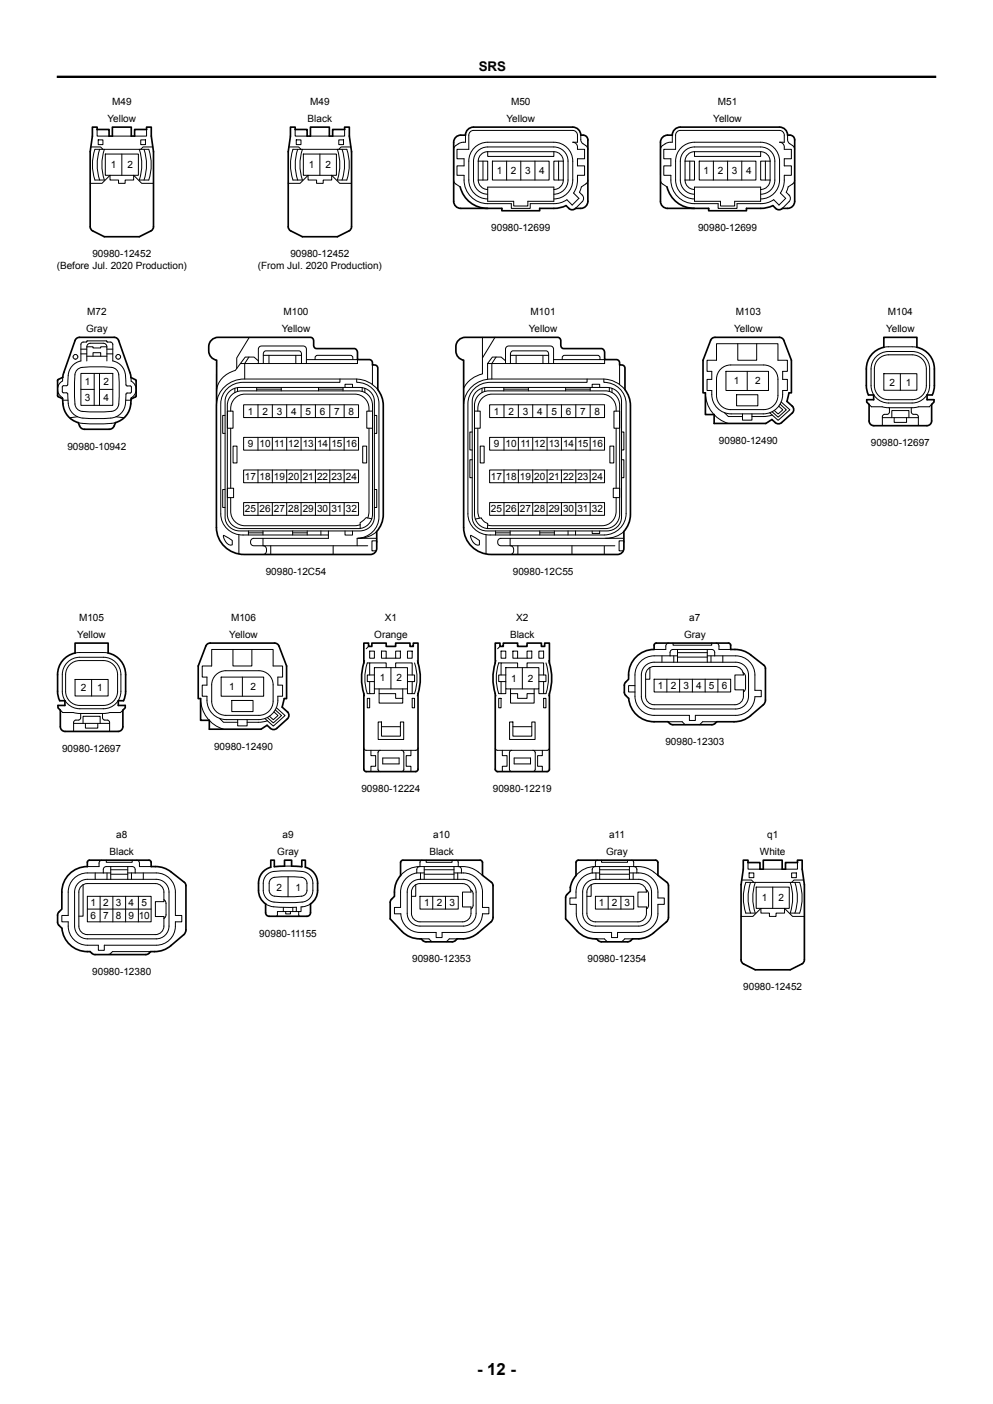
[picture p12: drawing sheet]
<svg xmlns="http://www.w3.org/2000/svg" width="210mm" height="297mm" viewBox="0 0 210 297" stroke-linecap="round" stroke-linejoin="round" font-family="sans-serif">
<g fill="none" stroke="#000" stroke-width=".21">
<path d="M19.1 38.8h2.5l1.7-1.7v1h1.8v.7h1.4v-.7h1.8v-1l1.7 1.7h2.5M19.2 31.1h2.1l.5 .5M20.5 27.4v1.4h2.6M20.8 29.6h1v1h-1zM21.1 31.6a10.3 10.3 0 0 0 0 6.5M22.1 31.6a10.3 10.3 0 0 0 0 6.5h-2a10.4 10.4 0 0 1 0-6.5h11.4a10.3 10.3 0 0 1 0 6.5h-2a10.3 10.3 0 0 0 0-6.5M22.3 32.6h7v4.5h-7zM23.8 28.8h4M25.8 32.6v4.5M29.8 29.6h1v1h-1zM30.5 31.6a10.3 10.3 0 0 1 0 6.5M31 27.4v1.4h-2.5"/>
<path d="M32.3 31.1h-2l-.5 .5M61 38.8h2.5l1.7-1.7v1h1.7v.7h1.4v-.7h1.8v-1l1.7 1.7h2.5M61.1 31.1h2.1l.5 .5M62.4 27.4v1.4h2.6M62.7 29.6h1v1h-1zM63 31.6a10.3 10.3 0 0 0 0 6.5M64 31.6a10.3 10.3 0 0 0 0 6.5h-2a10.4 10.4 0 0 1 0-6.5h11.3a10.3 10.3 0 0 1 0 6.5h-2a10.3 10.3 0 0 0 0-6.5M64.2 32.6h6.9v4.5h-6.9zM65.7 28.8h3.9M67.6 32.6v4.5M71.6 29.6h1v1h-1zM72.3 31.6a10.3 10.3 0 0 1 0 6.5"/>
<path d="M72.9 27.4v1.4h-2.6M74.2 31.1h-2.1l-.5 .5M95.9 38.1l.1 .2a1.99 1.99 0 0 0 1.3 1.2M95.9 31.6v5.5M98.4 28.6v1.5a2.53 2.53 0 0 0-2.4 1.3l-.1 .2M99.4 27.9l.7-.3h21a1 1 0 0 1 1 1v1.5h-1a1.12 1.12 0 0 1 1 1.5h1.5v2h-1.5v1.5h1.5v2h-1.5l-.1 2-.7 1.7 1.1 1.2-1.4 1.4-1.1-1.1-1.3 .6-1 .2h-5.5v1h-4v-1h-5a5.1 5.1 0 0 1-5-6h-1.5v-2h1.5v-1.5h-1.5v-2h2.5v-3zM101.1 38.1a2 2 0 0 0 2 2M101.1 34.1h2v4h-2M101.1 34.1v4M102.1 34.1v4M103.1 32.1a2 2 0 0 0-2 2M103.1 32.1v1h14v-1"/>
<path d="M103.1 39.6h14v3h-5.5v1h-3v-1h-5.5zM103.1 32.1h14M104.1 34.1h12v4h-12zM107.1 34.1v4M110.1 34.1v4M113.1 34.1v4M117.1 32.1a2 2 0 0 1 2 2M118.1 34.1v4M119.1 34.1h-2v4h2M119.1 34.1v4M119.1 38.1a2 2 0 0 1-2 2M122.8 28.6a1.85 1.85 0 0 0 1.3 2.4l.2 .6"/>
<path d="M124.3 38.1v.2a1.99 1.99 0 0 1-1.4 1.2l-.4 1.2 .6 .6a1 1 0 0 1 0 1.4l-1.4 1.4M139.7 38.1v.2a1.99 1.99 0 0 0 1.4 1.2M139.7 31.6v5.5M142.2 28.6v1.5a2.53 2.53 0 0 0-2.5 1.3v.2M143.2 27.9l.7-.3h21a1 1 0 0 1 1 1v1.5h-1a1.12 1.12 0 0 1 1 1.5h1.5v2h-1.5v1.5h1.5v2h-1.5l-.1 2-.8 1.7 1.2 1.2-1.5 1.4-1.1-1.1-1.3 .6-.9 .2h-5.5v1h-4v-1h-5a5.1 5.1 0 0 1-5-6h-1.5v-2h1.5v-1.5h-1.5v-2h2.5v-3zM144.9 38.1a2 2 0 0 0 2 2M144.9 34.1h2v4h-2M144.9 34.1v4M145.9 34.1v4M146.9 32.1a2 2 0 0 0-2 2M146.9 32.1v1h14v-1M146.9 39.6h14v3h-5.5v1h-3v-1h-5.5z"/>
<path d="M146.9 32.1h14M147.9 34.1h12v4h-12zM150.9 34.1v4M153.9 34.1v4M156.9 34.1v4M160.9 32.1a2 2 0 0 1 2 2M161.9 34.1v4M162.9 34.1h-2v4h2M162.9 34.1v4M162.9 38.1a2 2 0 0 1-2 2M166.6 28.6a1.85 1.85 0 0 0 1.2 2.4l.3 .6M168.1 38.1l-.1 .2a1.99 1.99 0 0 1-1.3 1.2l-.4 1.2 .6 .6a1 1 0 0 1 0 1.4l-1.4 1.4"/>
<path d="M103.1 42.1a4 4 0 0 1-4-4v-4a4 4 0 0 1 4-4h14a4 4 0 0 1 4 4v4a4 4 0 0 1-4 4M103.1 41.1a3 3 0 0 1-3-3v-4a3 3 0 0 1 3-3h14a3 3 0 0 1 3 3v4a3 3 0 0 1-3 3M146.9 42.1a4 4 0 0 1-4-4v-4a4 4 0 0 1 4-4h14a4 4 0 0 1 4 4v4a4 4 0 0 1-4 4M146.9 41.1a3 3 0 0 1-3-3v-4a3 3 0 0 1 3-3h14a3 3 0 0 1 3 3v4a3 3 0 0 1-3 3M13.3 79.8a1.04 1.04 0 0 1-.5 1.1 2.19 2.19 0 0 0 .4 3.3v.2M16.5 78.1a11.3 11.3 0 0 1 4.7-.5h.8a3.4 3.4 0 0 1 2.8 .8 12 12 0 0 1 .4 4.7v.8a3.4 3.4 0 0 1-.7 2.8 11.5 11.5 0 0 1-4.8 .5l-.7-.1a3.4 3.4 0 0 1-2.8-.7 11.9 11.9 0 0 1-.5-4.8l.1-.7a3.5 3.5 0 0 1 .7-2.8zM17.1 79h6.8v6.7h-6.8zM17.1 73.9h1.3M17.1 74.9h1.3M17.2 72.6l.4-.2h.7l.2-.3h4l.2 .3h.9l.3 .5v3.5a3.7 3.7 0 0 1 2.7 4.2l.1 1h.8l.3 .3-.1 1.2h-.8l-.3 .3a7.2 7.2 0 0 1-.8 3.8 4.4 4.4 0 0 1-3.9 1.3 17.5 17.5 0 0 1-5.7-.4 4 4 0 0 1-1.8-4l-.2-.9-.8-.1-.2-.3v-1.1l.9-.1 .2-.2a7.6 7.6 0 0 1 .8-3.7 3.3 3.3 0 0 1 2-1.3zM18.4 73.4a.75 .75 0 0 1 .7-.8h2.8a.75 .75 0 0 1 .7 .8M18.4 75.4h4.2"/>
<path d="M19.7 75.4v-.8h1.6v.8M19.9 79v6.7M21 79v6.7M22.6 73.9h1.3M22.6 74.9h1.3M22.6 76.4v-3h-1.3v.2h-1.6v-.2h-1.3v3M27.7 79.9v.2a.64 .64 0 0 0 .5 .9 2.13 2.13 0 0 1-.5 3.3v.1M52.6 75.5l-.9 1.4v3.3M52.7 71.4l-2.6 4.3v2.3M54.6 76.3l-.9-.8h-1.8l-2.1 2.9a5 5 0 0 0-4 4.4M54.6 76.9v-3a.67 .67 0 0 1 .7-.7h8.8a.67 .67 0 0 1 .7 .7v3M55.7 76.9v-2a.62 .62 0 0 1 .5-.7h7a.62 .62 0 0 1 .6 .7v2"/>
<path d="M55.7 75.2h8.1M56.9 75.2v1.7M62.6 75.2v1.7M64.8 76.1h10.8v.8h-24.8M66.6 76.1l.1-.7 .4-.2h7l.4 .2 .1 .7M78.8 77.2v4.1M102 71.4v4.3M103.1 76.9v3.3M104.7 71.4l-2.7 4.3v3.4a5.8 5.8 0 0 0-3.9 3.1M104.9 75.5l-.9 1.4v3.3M106.9 76.3l-.9-.8h-1.9l-1 1.4M106.9 76.9v-3a.67 .67 0 0 1 .7-.7h8.8a.67 .67 0 0 1 .7 .7v3"/>
<path d="M108 76.9v-2a.62 .62 0 0 1 .5-.7h7a.62 .62 0 0 1 .5 .7v2M108 75.2h8M109.2 75.2v1.7M114.8 75.2v1.7M117.1 76.1h10.8v.8h-24.8M118.9 76.1l.1-.7 .4-.2h7l.4 .2 .1 .7M131 77.2v4.1M151.5 72.7h13v3.5h2v2.4h-1v1.7h1v2.3h-1a4.2 4.2 0 0 1-4.1 4.9h-6.8a4.2 4.2 0 0 1-4.1-4.9h-1v-2.3h1v-1.7h-1v-2.4h2zM152.2 78.3a2.99 2.99 0 0 1 2.3-1.1h7a3 3 0 0 1 3 3v3.5a3 3 0 0 1-3 3h-7a3 3 0 0 1-3-3l.1-4.2zM153.5 78.6h9v4h-9zM156 72.7v3.5h4v-3.5M158 78.6v4"/>
<path d="M185.3 75.4a3.7 3.7 0 0 1 2.6-1h5a3.7 3.7 0 0 1 3.7 3.7v3.5a3.7 3.7 0 0 1-3.7 3.7h-5a3.7 3.7 0 0 1-3.7-3.7v-3.5a3.7 3.7 0 0 1 1.1-2.7zM186 75.7l1.2-.6h.7h5a3 3 0 0 1 3 3v3.5a3 3 0 0 1-3 3h-5a3 3 0 0 1-3-3v-3.5a2.99 2.99 0 0 1 1.1-2.4zM186.9 73.5l6-.1 1 .1M186.9 79.1h7v3.5h-7zM190.4 79.1v3.5M13.3 84.7h1.1M16.4 88.2l-1.7 .2M17.1 82.4h2.8M21 82.4h2.9M24.4 89.4l-3.9 .3-3.9-.3M24.5 88.2l1.7 .2M26.6 84.7h1.1"/>
<path d="M47.6 87.9h-.5v3.8h.5M48.1 87h1.2v3.6h-1.2zM48.3 83.1a3.2 3.2 0 0 1 2.4-1.1h25.4a3 3 0 0 1 3.1 2.9v24.5a3 3 0 0 1-3.1 2.9h-25.4a3 3 0 0 1-3.1-2.9v-24.5l.1-.7zM48.8 87a3.1 3.1 0 0 1 3-3.6h23.2a3.1 3.1 0 0 1 3 3.6M48.8 90.6v12.7M49.2 83.4l1.2-.6 .7-.1h24.7a3 3 0 0 1 3 3v23.1a3 3 0 0 1-3 3h-24.7a3 3 0 0 1-3-3v-23.1a3.1 3.1 0 0 1 1.1-2.3zM49.3 94.4h.8v3.5h-.8zM49.7 82.1v.9M50.2 82v.8M51.5 85.6h24.3v2.7h-24.3zM51.5 92.5h24.3v2.7h-24.3zM51.5 99.4h24.3v2.7h-24.3z"/>
<path d="M54.3 82.3h5.2M54.3 82v.7M54.6 85.6v2.7M54.6 92.5v2.7M54.6 99.4v2.7M57.6 85.6v2.7M57.6 92.5v2.7M57.6 99.4v2.7M59.5 82v.7M60.6 85.6v2.7M60.6 92.5v2.7M60.6 99.4v2.7"/>
<path d="M63.7 85.6v2.7M63.7 92.5v2.7M63.7 99.4v2.7M66.7 85.6v2.7M66.7 92.5v2.7M66.7 99.4v2.7M67.4 82v.7M67.4 82.3h5.1M69.7 85.6v2.7M69.7 92.5v2.7M69.7 99.4v2.7M71.9 80.2v.7h-20.5a4.6 4.6 0 0 0-4.7 4.5v23.3a4.5 4.5 0 0 0 4.7 4.5h18.1"/>
<path d="M72.5 82v.7M72.8 85.6v2.7M72.8 92.5v2.7M72.8 99.4v2.7M73 82v-.7h1.6v.7M75.4 80.2v.7a4.6 4.6 0 0 1 4.7 4.5v24a4.6 4.6 0 0 1-4.6 4.5v1.6M76.6 82v.8M76.7 94.4h.8v3.5h-.8zM77.2 82.1v.9M77.6 87h1.2v3.6h-1.2zM78 90.6v17.6l-.2 1.4M79.2 87.9h.5v3.8h-.5"/>
<path d="M79.9 82.4a6 6 0 0 0-4.7-2.2h-23.6a5.8 5.8 0 0 0-5.8 5.3M99.9 91.4h-.5v3.8h.5M99.9 97.3h-.5v3.8h.5M100.3 87h1.3v3.6h-1.3zM100.6 83.1a3.2 3.2 0 0 1 2.4-1.1h25.3a3 3 0 0 1 3.1 2.9v24.5a3 3 0 0 1-3.1 2.9h-25.3a3 3 0 0 1-3.1-2.9v-24.5v-.7zM101.1 87a3.1 3.1 0 0 1 3-3.6h23.2a3.1 3.1 0 0 1 3 3.6M101.1 90.6v17.6l.3 1.4M101.5 83.4l1.2-.6 .6-.1h24.7a3 3 0 0 1 3 3v23.1a3 3 0 0 1-3 3h-24.7a3 3 0 0 1-3-3v-23.1a3.1 3.1 0 0 1 1.2-2.3zM101.6 94.4h.8v3.5h-.8zM101.9 82.1v.9M102.5 82v.8M103.5 85.6h24.3v2.7h-24.3z"/>
<path d="M103.5 92.5h24.3v2.7h-24.3zM103.5 99.4h24.3v2.7h-24.3zM106.6 82.3h5.1M106.6 82v.7M106.6 85.6v2.7M106.6 92.5v2.7M106.6 99.4v2.7M109.6 85.6v2.7M109.6 92.5v2.7M109.6 99.4v2.7M111.7 82v.7M112.7 85.6v2.7"/>
<path d="M112.7 92.5v2.7M112.7 99.4v2.7M115.7 85.6v2.7M115.7 92.5v2.7M115.7 99.4v2.7M118.7 85.6v2.7M118.7 92.5v2.7M118.7 99.4v2.7M119.6 82.3h5.2M119.6 82v.7M121.8 85.6v2.7M121.8 92.5v2.7"/>
<path d="M121.8 99.4v2.7M124.2 80.2v.7h-20.5a4.6 4.6 0 0 0-4.7 4.5v23.3a4.5 4.5 0 0 0 4.7 4.5h24.1a4.6 4.6 0 0 0 4.6-4.6v-23.2a4.6 4.6 0 0 0-4.7-4.5v-.7M124.8 85.6v2.7M124.8 92.5v2.7M124.8 99.4v2.7M124.8 82v.7M125.2 82v-.7h1.6v.7M128.9 82v.8M129 94.4h.8v3.5h-.8zM129.4 82.1v.9M129.8 87h1.2v3.6h-1.2zM130.3 90.6v12.7"/>
<path d="M131.4 91.4h.5v3.8h-.5M131.4 97.3h.5v3.8h-.5M132.2 82.4a6 6 0 0 0-4.7-2.2h-23.6a5.8 5.8 0 0 0-5.8 5.3M149.2 83.1a6.8 6.8 0 0 0 4.8 6.5M153.2 87.3l.8 .8h3M155.8 83.5h4.5v2.4h-4.5zM157 87.5v1.4h2v-1.4M163.3 87.8l-1.5 .3h-2.8M164.7 85.9l.8 .8-.9 .9-.9-.8M165 85.5l1.3 1.2-1.7 1.5-1.3-1.1M165.2 85l1.8 1.7-2.4 2.2-1.8-1.6M183.8 85.6l.5 .5h2.3l1.3 .2h5l1.4-.2h2.2l.5-.5"/>
<path d="M186.6 88.3h7.6M188.1 86.3l-.1 1.1-.4 .2-.8 .1-.1 .2-.1 2.1M188.6 88.3v-1.4h3.6v1.4M189.1 88.3v1h2.6v-1M192.7 86.3l.1 1.1 .4 .2 .8 .1 .1 .2 .1 2.1M47.3 113.2l1.8 1.1v.9a1.61 1.61 0 0 1-1.8-1.5zM47.6 103.6h-.5v3.8h.5M48.1 103.3h1.3v2h-1.3zM48.8 105.3v2.9a3 3 0 0 0 3 3h23.2l1.2-.2M50.5 113.1v4.1M51.5 106.3h24.3v2.7h-24.3zM52.5 112.7h3.1"/>
<path d="M52.5 112.3v.9M54.6 106.3v2.7M55.6 112.3v.9M55.6 113.9v1.6M55.7 115.5h22.1M57.3 115.4v1.9M57.6 106.3v2.7M60.6 106.3v2.7M61.9 112.3v.9M61.9 112.7h3.1M63.7 106.3v2.7M65 112.3v.9"/>
<path d="M66.7 106.3v2.7M67.9 112.3v.9M69.5 112.3v1.6h-15.8a.79 .79 0 0 0-.7 .8 .79 .79 0 0 0 .7 .8h2a.96 .96 0 0 1 .7 .9 .96 .96 0 0 1-.7 .9M69.7 106.3v2.7M70.5 115.4v1.9M72.8 106.3v2.7M73 112.3v.9h1.6v-.9M75.7 113.9h4M78.6 109.7l-1.2-.2-1.2 1.1v1.2M79.2 103.6h.5v3.8h-.5M79.6 112.5l-.8 .6-1.1 .5-1.9 .3M79.7 114.4h-1v2.1h.8"/>
<path d="M99.6 113.2l1.8 1.1v.9a1.61 1.61 0 0 1-1.8-1.5zM100.5 109.8l1.3-.3 .5 .7 .8 .5v1.1M102.8 113.1v4.1M103.5 106.3h24.3v2.7h-24.3zM104.8 112.7h3.1M104.8 112.3v.9M106.6 106.3v2.7M107.9 112.3v.9M107.9 113.9v1.6M108 115.5h22M109.5 115.4v1.9M109.6 106.3v2.7"/>
<path d="M112.7 106.3v2.7M114.2 112.7h3M114.2 112.3v.9M115.7 106.3v2.7M117.2 112.3v.9M118.7 106.3v2.7M120.1 112.3v.9M121 115.4v1.9M121.7 112.3v.9M121.8 106.3v2.7M124.8 106.3v2.7M125.2 112.3v.5h1.6v-.5"/>
<path d="M127.8 115.5v1.8M129.7 103.3h1.3v2h-1.3zM130.3 105.3v2.9a3 3 0 0 1-3 3h-23.2l-1-.1M131.9 112.5l-.9 .6-1 .5-1.9 .3M131.9 114.4h-1v2.1h.9M131.9 113.9h-26a.79 .79 0 0 0-.6 .8 .79 .79 0 0 0 .6 .8h2.1a.96 .96 0 0 1 .6 .9 .96 .96 0 0 1-.6 .9M15.9 138.1l6-.1 1 .1M44.8 137.4h13v3.5h2v2.3h-1v1.7h1v2.4h-1a4.2 4.2 0 0 1-4.1 4.9h-6.8a4.2 4.2 0 0 1-4.1-4.9h-1v-2.4h1v-1.7h-1v-2.3h2zM49.3 137.4v3.5h4v-3.5M77.1 139.7l-.2 .5M77.9 136.7l-.5 .5M78.2 137.7h1v1.5h-1z"/>
<path d="M80.7 137.7h1v1.5h-1zM81.7 139.2h2M83.7 137.7h1v1.5h-1zM86.2 137.7h1v1.5h-1zM88.2 139.7l.2 .5M104.9 139.7l-.2 .5M105.7 136.7l-.5 .5M106 137.7h1v1.5h-1zM108.5 137.7h1v1.5h-1zM109.5 139.2h2M111.5 137.7h1v1.5h-1zM114 137.7h1v1.5h-1z"/>
<path d="M116 139.7l.2 .5M140 138.7v1.4M141.4 136a.63 .63 0 0 0-.6 .7v.7h-2.5M141.7 138.7v-.7a.63 .63 0 0 1 .6-.6h8.2a.63 .63 0 0 1 .6 .6v.7M142.3 136v.5h8.2v-.5M142.5 138.7v1.4M143.3 138.7h-5a4 4 0 0 0-4 4.1v4.5a4 4 0 0 0 4 4h7.5v1.1h1.3v-1.1h8.5a4 4 0 0 0 4-3.9h1.4v-1.4h-1.4v-3.2a4 4 0 0 0-4-4.1h-6M143.3 138.1h6.3M143.3 139h6.3M143.3 137.4v2.7M149.6 137.4v2.7M150.4 138.7v1.4"/>
<path d="M151.4 136a.63 .63 0 0 1 .6 .7v.7h2.5M152.9 138.7v1.4M12.8 150.2l.5 .5h2.2l1.4 .2h5l1.3-.2h2.3l.5-.5M14.3 140.1a3.7 3.7 0 0 1 2.6-1.1h5a3.7 3.7 0 0 1 3.7 3.7v3.5a3.7 3.7 0 0 1-3.7 3.7h-5a3.7 3.7 0 0 1-3.7-3.7v-3.5a3.7 3.7 0 0 1 1.1-2.6zM15 140.4l1.2-.6 .7-.1h5a3 3 0 0 1 3 3v3.5a3 3 0 0 1-3 3h-5a3 3 0 0 1-3-3v-3.5a2.99 2.99 0 0 1 1.1-2.3zM15.6 153h7.6M15.9 143.7h7v3.5h-7zM17.1 150.9l-.1 1.2-.4 .2-.8 .1-.2 .2v2.1M17.6 153v-1.5h3.6v1.5M18.1 153v1h2.6v-1M19.4 143.7v3.5M21.7 150.9v1.2l.5 .2 .7 .1 .2 .2 .1 2.1"/>
<path d="M42.4 147.8a6.8 6.8 0 0 0 4.9 6.5M45.4 143a2.99 2.99 0 0 1 2.4-1.1h7a3 3 0 0 1 3 3v3.4a3 3 0 0 1-3 3h-7a3 3 0 0 1-3-3v-4.1zM46.4 152l.9 .8h3M46.8 143.2h9v4.1h-9zM49 148.2h4.5v2.3h-4.5zM50.3 152.2v1.4h2v-1.4M51.3 143.2v4.1M56.5 152.5l-1.4 .3h-2.8M57.9 150.6l.9 .8-1 .9-.8-.8M58.2 150.2l1.3 1.2-1.7 1.5-1.3-1.1M58.4 149.7l1.9 1.7-2.5 2.2-1.8-1.6M76.9 146.7l.2 .5"/>
<path d="M77.7 147.7h.5v2h-.5zM78.2 140.2h-.5a10.3 10.3 0 0 0 0 6.5h.5M78.2 144.2v2.5h1v-1M78.4 158.7v1.1h1v2.3h-1v1.1M79.2 141.2h7v4.5h-7zM79.2 142.8h-1.5v1.4h1.5M80 152.7h.7v3h4v-3h.7v3.7h-5.4zM80.2 146.7h3.5v1h1.5M80.2 145.7v3h5v-3M80.4 158.7l-.4 .3-.1 .2v3.5l.3 .5h.2M80.7 153.7h4M81.7 141.2v-1h-3.5v2.6"/>
<path d="M82.7 141.2v4.5M83.7 141.2v-1h3.5v2.6M84.9 158.7l.3 .1 .2 .4v3.5l-.1 .3-.4 .2M86.2 142.8h1.5v1.4h-1.5M86.9 158.7v1.1h-1v2.3h1v1.1M87.2 144.2v2.5h-1v-1M87.2 147.7h.5v2h-.5zM87.7 140.2a10.3 10.3 0 0 1 0 6.5h-.5M88.4 146.7l-.2 .5M88.4 158.2l-.1 .3-.4 .2h-10.5h-.2l-.3-.5M104.7 146.7l.2 .5M105.5 147.7h.5v2h-.5z"/>
<path d="M106 140.2h-.5a10.3 10.3 0 0 0 0 6.5h.5M106 144.2v2.5h1v-1M106.2 158.7v1.1h1v2.3h-1v1.1M107 141.2h7v4.5h-7zM107 142.8h-1.5v1.4h1.5M107.8 152.7h.7v3h4v-3h.7v3.7h-5.4zM108 145.7v3h5v-3M108 146.7h1.5v1h2v-1h1.5M108.2 158.7l-.4 .3-.1 .2v3.5l.3 .5h.2M108.5 153.7h4M109.5 141.2v-1h-3.5v2.6M110.5 141.2v4.5"/>
<path d="M111.5 141.2v-1h3.5v2.6M112.7 158.7l.2 .1 .3 .4v3.5l-.1 .3-.4 .2M114 142.8h1.5v1.4h-1.5M114.7 158.7v1.1h-1v2.3h1v1.1M115 144.2v2.5h-1v-1M115 147.7h.5v2h-.5zM115.5 140.2a10.3 10.3 0 0 1 0 6.5h-.5M116.2 146.7l-.2 .5M116.2 158.2l-.1 .3-.4 .2h-10.5h-.2l-.3-.5M134.3 145h-1.4v1.4h1.4M136.2 141.1a2.69 2.69 0 0 1 2.1-1h17.3a2.7 2.7 0 0 1 2.7 2.7v4.5a2.7 2.7 0 0 1-2.7 2.7h-17.3a2.7 2.7 0 0 1-2.7-2.7v-4.5l.1-.6zM137.1 141.5l.8-.5h.4h17.1a1.8 1.8 0 0 1 1.8 1.8h-1.8v3.1h1.8a2.61 2.61 0 0 1-.9 2.9l-.9 .3h-17.1a1.8 1.8 0 0 1-1.8-1.8v-4.5l.1-.5z"/>
<path d="M137.4 141.2v2.5h-.9M138.3 143.7h16.2v2.7h-16.2zM141 143.7v2.7M141.3 152.7h3l.6 .6M143.7 143.7v2.7M146.4 143.7v2.7M149.1 143.7v2.7M151.6 152.7h-3l-.6 .6M151.8 143.7v2.7M157.1 142.3l.5 .4 .1 .5-.1 2.6-.4 .6M80.9 160.3h3.5v1.3h-3.5zM108.7 160.3h3.5v1.3h-3.5z"/>
<path d="M16.4 187a2.69 2.69 0 0 1 2.1-1h14.5a2.7 2.7 0 0 1 2.7 2.7v7.2a2.7 2.7 0 0 1-2.7 2.7h-14.5a2.7 2.7 0 0 1-2.7-2.7v-7.2v-.6zM17.2 187.4l.8-.4 .5-.1h14.4a1.8 1.8 0 0 1 1.8 1.8v2h-1.8v3.2h1.8a3.5 3.5 0 0 1-.6 3.3l-.8 .4-.4 .1h-14.4a1.8 1.8 0 0 1-1.8-1.8v-7.2v-.5zM17.6 187.2v6.6h-.9M18.5 189.6h13.5v5.4h-13.5zM18.5 192.3h13.5M20.1 184.7v1.3M21.2 189.6v5.4M21.6 182a.63 .63 0 0 0-.7 .6v.7h-2.4M21.8 184.7v-.8a.63 .63 0 0 1 .7-.6h5.5a.63 .63 0 0 1 .6 .6v.8M22.5 182v.4h5.5v-.4M22.6 184.7v1.3M23.4 184.7h-4.9a4 4 0 0 0-4.1 4v5h-1.3v1.3h1.3a4.2 4.2 0 0 0 4.1 5h2.3v1h1.3v-1h10.9a4.2 4.2 0 0 0 4.1-5h1.3v-1.3h-1.3v-5a4 4 0 0 0-4.1-4h-6"/>
<path d="M23.4 184.9h3.6M23.4 183.3v2.7M23.4 184h3.6M23.9 189.6v5.4M26.6 189.6v5.4M27 183.3v2.7M27.8 184.7v1.3M28.9 182a.63 .63 0 0 1 .6 .6v.7h2.5M29.3 189.6v5.4M30.3 184.7v1.3M34.7 190.3l.4 .6v2.6l-.1 .5-.3 .3M56.2 191.2a5.9 5.9 0 0 0 3.7 .7h2.8v.9"/>
<path d="M56.5 185a5.5 5.5 0 0 1 3.7-.8l2.9 .1a2.64 2.64 0 0 1 3.1 2.5 3.6 3.6 0 0 1-.9 3.4 5.5 5.5 0 0 1-3.7 .8l-2.9-.1a2.64 2.64 0 0 1-3-2.6 3.6 3.6 0 0 1 .8-3.3zM57.4 185.9a10.3 10.3 0 0 1 4.2-.4h.7a2.77 2.77 0 0 1 2.4 .6 4 4 0 0 1 .2 2.6 1.51 1.51 0 0 1-1.9 .9l-3.5 .1a2.77 2.77 0 0 1-2.4-.7 4 4 0 0 1-.1-2.5zM59.9 191.9v.9M60.2 183.2h1.5M60.4 192.8v.5h1v-.5M60.9 185.5v4.2M61.9 191.9v.9M63.2 192.8v.9l.3 .1M65.7 191.2l-1 .5-1 .1v1h-5l-.1 .9-.2 .1M86.7 187a2.69 2.69 0 0 1 2.1-1h9.2a2.7 2.7 0 0 1 2.7 2.7v4.5a2.7 2.7 0 0 1-2.7 2.7h-9.2a2.7 2.7 0 0 1-2.7-2.7v-4.5l.1-.6zM87.5 187.4l.8-.4 .5-.1h9a1.8 1.8 0 0 1 1.8 1.8h-1.8v3.2h1.8a2.61 2.61 0 0 1-.9 2.9l-.9 .2h-9a1.8 1.8 0 0 1-1.8-1.8v-4.5l.1-.5zM87.9 187.2v2.4h-.9"/>
<path d="M88.1 184.7v-.8a.63 .63 0 0 1 .7-.6h9.6l1.7 .5 1.9 1.4M88.1 184.7a4.1 4.1 0 0 0-3.4 4v3.3h-1.3v1.3h1.4a4 4 0 0 0 4 4h3.4v1h1.3v-1h4.5a4 4 0 0 0 4-4h1.4v-1.3h-1.4v-3.3a4 4 0 0 0-4-4h-2M88.1 184.7h1.6M88.8 189.6h8.1v2.7h-8.1zM88.9 184.7v1.3M89.1 198.6h1.6l.6 .6M89.3 182l-.4 .2-.1 1.1a5.2 5.2 0 0 0-4.1 1.9M89.7 184.9h6.3M89.7 184h6.3M89.7 183.3v2.7M90.1 182v.4h5.5v-.4M91.5 189.6v2.7"/>
<path d="M94.2 189.6v2.7M96 183.3v2.7M96.5 182l.3 .2 .1 1.1M96.7 198.6h-1.7l-.6 .6M96.8 184.7v1.3M97 183.3a.63 .63 0 0 1 .6 .6v.8M99.5 188.2l.4 .4 .2 .5-.1 2.6-.4 .6M123.8 187a2.69 2.69 0 0 1 2.1-1h9.2a2.7 2.7 0 0 1 2.7 2.7v4.5a2.7 2.7 0 0 1-2.7 2.7h-9.2a2.7 2.7 0 0 1-2.7-2.7v-4.5l.1-.6zM124.6 187.4l.8-.4 .5-.1h9a1.8 1.8 0 0 1 1.8 1.8h-1.8v3.2h1.8a2.61 2.61 0 0 1-.9 2.9l-.9 .2h-9a1.8 1.8 0 0 1-1.8-1.8v-4.5l.1-.5zM125 187.2v2.4h-.9M125.2 184.7v-.8a.63 .63 0 0 1 .7-.6h9.6l1.7 .5 1.9 1.4M125.2 184.7a4.1 4.1 0 0 0-3.4 4v1.3h-1.3v1.3h1.4a5.4 5.4 0 0 0 1.2 4.8 4 4 0 0 0 2.8 1.2h3.4v1h1.3v-1h4.5a4 4 0 0 0 4-4v-2h1.4v-1.3h-1.4a4.5 4.5 0 0 0-2.4-5l-1.6-.3h-2"/>
<path d="M125.2 184.7h1.6M125.9 189.6h8.1v2.7h-8.1zM126 184.7v1.3M126.2 198.6h1.6l.6 .6M126.4 182l-.4 .2-.1 1.1a5.2 5.2 0 0 0-4.1 1.9M126.8 184.9h6.3M126.8 184h6.3M126.8 183.3v2.7M127.2 182v.4h5.5v-.4M128.6 189.6v2.7M131.3 189.6v2.7M133.1 183.3v2.7"/>
<path d="M133.6 182l.3 .2 .1 1.1M133.8 198.6h-1.7l-.6 .6M133.9 184.7v1.3M134.1 183.3a.63 .63 0 0 1 .6 .6v.8M136.6 188.2l.4 .4 .2 .5-.1 2.6-.4 .6M156.9 186.2h2l.5 .5M158.2 182.5v1.4h2.5M158.4 184.7h1v1h-1zM158.7 186.7a10.3 10.3 0 0 0 0 6.5M159.7 186.7a10.3 10.3 0 0 0 0 6.5h-2a10.4 10.4 0 0 1 0-6.5h11.4a10.3 10.3 0 0 1 0 6.5h-2a10.3 10.3 0 0 0 0-6.5M159.9 187.7h7v4.5h-7zM160.9 192.2v1h1.8v.7h1.4v-.7h1.8v-1"/>
<path d="M160.9 192.2l-1.7 1.7h-2.5M161.4 183.9h4M163.4 187.7v4.5M165.9 192.2l1.7 1.7h2.5M167.4 184.7h1v1h-1zM168.1 186.7a10.3 10.3 0 0 1 0 6.5M168.6 182.5v1.4h-2.5M170 186.2h-2.1l-.5 .5M31.9 201.3h-8.1l-.6 .5-.5 .1"/>
<circle cx="16" cy="75.5" r=".5"/>
<circle cx="25" cy="75.5" r=".5"/>
</g>
<g fill="none" stroke="#000" stroke-width=".35">
<path d="M19.5 26.9h1v.5h2.6v1.4h.7v-1.9h4v1.9h.7v-1.4h2.5v-.5h1v1.9l.5 3.3v15.9l-.4 .7-2.6 1.4h-7.4l-2.5-1.2-.5-.7v-16.1l.4-3.3zM61.4 26.9h1v.5h2.6v1.4h.7v-1.9h3.9v1.9h.7v-1.4h2.6v-.5h1v1.9l.4 3.3v15.9l-.3 .7-2.7 1.4h-7.3l-2.5-1.2-.5-.7v-16.1l.4-3.3zM96.6 28.9l.8-.3h1a1.7 1.7 0 0 1 1.7-1.7h21a1.7 1.7 0 0 1 1.7 1.7 1.15 1.15 0 0 1 1.5 1v13a1.5 1.5 0 0 1-1.5 1.5h-1.1a1 1 0 0 1-1.4 0l-.6-.6-2 .6h-3.6v.5h-8v-.5h-8.7a1.5 1.5 0 0 1-1.5-1.5v-12.5l.1-.5zM97.3 39.5a5.9 5.9 0 0 0 5.8 4.6M140.3 28.9l.9-.3h1a1.7 1.7 0 0 1 1.7-1.7h21a1.7 1.7 0 0 1 1.7 1.7 1.15 1.15 0 0 1 1.5 1v13a1.5 1.5 0 0 1-1.5 1.5h-1.1a1 1 0 0 1-1.5 0l-.6-.6-2 .6h-3.5v.5h-8v-.5h-8.7a1.5 1.5 0 0 1-1.5-1.5v-12.5l.1-.5zM141.1 39.5a5.9 5.9 0 0 0 5.8 4.6M16 71.8l.8-.4h7.3a.98 .98 0 0 1 1 .6l2.4 6.8 .2 1.1 1 .4 .1 .3v3.1l-.1 .3-1 .4a4.7 4.7 0 0 1-3.3 5 1.49 1.49 0 0 1-1.3 1.4h-5.2a1.39 1.39 0 0 1-1.3-1.4 4.8 4.8 0 0 1-3.4-5l-.9-.5-.1-.2v-3.2l.1-.2 1-.5 .2-1zM44.7 71.9l.9-.5h.5h19.6a.71 .71 0 0 1 .6 .7v.9a.66 .66 0 0 0 .6 .7h8a.8 .8 0 0 1 .7 .9v1.5h2.5a.67 .67 0 0 1 .7 .6v.5a.84 .84 0 0 1 1.1 .7v4.5l.9 1.6 .3 1.8v23l-.3 1.7-.5 1-.7 1 .1 3.5a1.32 1.32 0 0 1-1.4 1.3h-26.7a5.8 5.8 0 0 1-5.8-5.7v-35.4a2.21 2.21 0 0 1-1.7-2.9l.1-.5zM97 71.9l.9-.5h.5h19.5a.71 .71 0 0 1 .7 .7v.9a.66 .66 0 0 0 .6 .7h8a.8 .8 0 0 1 .7 .9v1.5h2.5a.67 .67 0 0 1 .6 .6v.5a.84 .84 0 0 1 1.2 .7v4.5l.8 1.6 .3 1.8v23l-.3 1.7-.4 1-.7 1v3.5a1.32 1.32 0 0 1-1.3 1.3h-26.7a5.8 5.8 0 0 1-5.8-5.7v-35.4a2.19 2.19 0 0 1-1.7-2.9l.1-.5zM150.4 71.7l.8-.3h13.6a.98 .98 0 0 1 1 .6l1.6 4.2v6.9h-.5l-.5 1.8 1.2 1a1 1 0 0 1-.1 1.5l-2.2 2a.99 .99 0 0 1-1.3 0l-.8-.7-1.2 .9h-11v-1.9h-1.8v-4.6h-.5v-6.9zM184.7 83.6h-1l-.3-.8-.2-1.2v-3.5a4.6 4.6 0 0 1 3.7-4.6v-2.1h7v2.1a4.6 4.6 0 0 1 3.7 4.6v3.5l-.2 1.2-.2 .8h-1.1M184.8 83.6v1h-1.5v.5l.5 .5v3.4a1 1 0 0 0 1 1h11.2a1 1 0 0 0 1-1v-3.4l.5-.5v-.5h-1.4v-1"/>
<path d="M43.7 136.4l.8-.4h13.6a.98 .98 0 0 1 .9 .7l1.6 4.2v6.9h-.5l-.4 1.8 1.1 1a1 1 0 0 1 0 1.5l-2.3 2a.99 .99 0 0 1-1.3 0l-.7-.7-1.3 .9h-10.9v-1.9h-1.9v-4.6h-.5v-6.9zM76.9 136h1v.7h.7v-.7h3.1v.7h2v-.7h3v.7h.7v-.7h1v4.2a11 11 0 0 1 0 6.5l-.1 16.3-.4 .2h-10.5h-.2l-.3-.5v-16a11 11 0 0 1 0-6.5zM104.7 136h1v.7h.7v-.7h3.1v.7h2v-.7h3v.7h.7v-.7h1v4.2a11 11 0 0 1 0 6.5l-.1 16.3-.4 .2h-10.5h-.2l-.3-.5v-16a11 11 0 0 1 0-6.5zM13.7 148.2h-1.1l-.3-.7-.1-1.3v-3.5a4.6 4.6 0 0 1 3.7-4.6v-2.1h7v2.1a4.6 4.6 0 0 1 3.7 4.6v3.5l-.2 1.3-.3 .7h-1.1M13.7 148.2v1h-1.4v.5l.5 .5v3.5a1 1 0 0 0 1 1h11.2a1 1 0 0 0 1-1v-3.5M25 148.2v1h1.5v.5l-.5 .5M133 147.7a5.4 5.4 0 0 0 5.3 5h3l.5 .5 .5 .1h8.2l.5-.1 .6-.5 4.9-.2 1.2-.4 1-.7 2.9-2.5 .3-.8v-6.7l-.2-.5-4-3-1.7-.5h-1.5v-.9l-.2-.4-15.5-.1-.4 .3-.1 1.1a5.5 5.5 0 0 0-5.4 6.3 1.61 1.61 0 0 0-.9 1.3v1.5a1.61 1.61 0 0 0 .9 1.2M13.1 196.4a5.4 5.4 0 0 0 6 4.9l.5 .5 .5 .1h10.7l.5-.1 .6-.5 2.1-.1 1.7-.8 3.1-2.7 .5-.7v-9.7l-.3-.7-3.8-2.8-1.7-.5h-1.5l-.1-1.1-.4-.2h-12.6l-.4 .2v1.1a5.4 5.4 0 0 0-5.4 5.4v3.6a1.61 1.61 0 0 0-.9 1.3v1.5a1.61 1.61 0 0 0 .9 1.3M57.3 182h.7v1.3l2.2-.1v-1.2h1.5v1.2l2.1 .1v-1.3h.8v1.5a3.5 3.5 0 0 1 2.6 3.3 4.3 4.3 0 0 1-1.1 4l-.4 .4v1.9a.75 .75 0 0 1-.8 .7h-8a.75 .75 0 0 1-.7-.7v-1.9a3.4 3.4 0 0 1-1.5-2.9 4.7 4.7 0 0 1 .9-3.8l1-.8 .7-.2zM96.7 198.6l-.6 .5-.5 .1h-5.5l-.5-.1a1.16 1.16 0 0 0-1.4-.5l-1.7-.5-1-.7-3-3v-3.5a1.61 1.61 0 0 1 .9-1.3l.2-2.2 .4-1.1 .7-1.1v-2.7l.3-.5h16.8l.2 .5v2.7l1.9 1.4 .3 .5v7.2l-.4 .8-3.1 2.6-1 .5a6.3 6.3 0 0 1-3 .4M120.6 187.7v.8l-1 1.1v4.8l2.5 2.6a5.3 5.3 0 0 0 4.1 1.6l.5 .5 .5 .1h5.5l.5-.1 .6-.5a5.6 5.6 0 0 0 4.4-1.3l2.9-2.5 .3-.8-.1-6.9-.3-.5-1.9-1.4v-2.7l-.2-.5h-16.8l-.3 .5v2.7l-.8 1.2-.4 1.3M157.2 182h1v.5h2.5v1.4h.7v-1.9h4v1.9h.7v-1.4h2.5v-.5h1v1.9l.5 3.3v15.8l-.3 .8-2.7 1.3h-7.4l-2.4-1.2-.5-.6-.1-16.1 .5-3.3z"/>
</g>
<path d="M12 16.3h186" fill="none" stroke="#000" stroke-width=".5"/>
<text font-size="3.5" x="100.9" y="290.9">- 12 -</text>
<text font-size="2.8" x="101.2" y="15.1">SRS</text>
<g font-size="2.1">
<text x="23.7" y="22.2">M49</text>
<text x="65.6" y="22.2">M49</text>
<text x="108.1" y="22.2">M50</text>
<text x="151.8" y="22.2">M51</text>
<text x="22.7" y="25.7">Yellow</text>
<text x="65.1" y="25.7">Black</text>
<text x="107.1" y="25.7">Yellow</text>
<text x="150.8" y="25.7">Yellow</text>
<text x="23.5" y="35.6">1</text>
<text x="27" y="35.6">2</text>
<text x="65.3" y="35.6">1</text>
<text x="68.8" y="35.6">2</text>
<text x="105.1" y="36.9">1</text>
<text x="108.1" y="36.9">2</text>
<text x="111.1" y="36.9">3</text>
<text x="114.1" y="36.9">4</text>
<text x="148.8" y="36.9">1</text>
<text x="151.8" y="36.9">2</text>
<text x="154.8" y="36.9">3</text>
<text x="157.8" y="36.9">4</text>
<text x="103.9" y="49">90980-12699</text>
<text x="147.6" y="49">90980-12699</text>
<text x="12" y="57">(Before Jul. 2020 Production)</text>
<text x="19.5" y="54.5">90980-12452</text>
<text x="54.5" y="57">(From Jul. 2020 Production)</text>
<text x="61.4" y="54.5">90980-12452</text>
<text x="18.2" y="70.2">Gray</text>
<text x="18.4" y="66.7">M72</text>
<text x="59.6" y="70.2">Yellow</text>
<text x="60" y="66.7">M100</text>
<text x="111.8" y="70.2">Yellow</text>
<text x="112.2" y="66.7">M101</text>
<text x="155.3" y="70.2">Yellow</text>
<text x="155.6" y="66.7">M103</text>
<text x="187.4" y="70.2">Yellow</text>
<text x="187.8" y="66.7">M104</text>
<text x="17.9" y="81.5">1</text>
<text x="21.9" y="81.5">2</text>
<text x="155.2" y="81.3">1</text>
<text x="159.7" y="81.3">2</text>
<text x="188.1" y="81.6">2</text>
<text x="191.6" y="81.6">1</text>
<text x="17.9" y="84.8">3</text>
<text x="21.9" y="84.8">4</text>
<text x="52.4" y="87.7">1</text>
<text x="55.5" y="87.7">2</text>
<text x="58.5" y="87.7">3</text>
<text x="61.6" y="87.7">4</text>
<text x="64.6" y="87.7">5</text>
<text x="67.6" y="87.7">6</text>
<text x="70.7" y="87.7">7</text>
<text x="73.7" y="87.7">8</text>
<text x="104.4" y="87.7">1</text>
<text x="107.5" y="87.7">2</text>
<text x="110.6" y="87.7">3</text>
<text x="113.6" y="87.7">4</text>
<text x="116.6" y="87.7">5</text>
<text x="119.7" y="87.7">6</text>
<text x="122.7" y="87.7">7</text>
<text x="125.7" y="87.7">8</text>
<text x="14.2" y="95.2">90980-10942</text>
<text x="52.4" y="94.6">9</text>
<text x="54.9" y="94.6">10</text>
<text x="58" y="94.6">11</text>
<text x="61" y="94.6">12</text>
<text x="64" y="94.6">13</text>
<text x="67" y="94.6">14</text>
<text x="70.1" y="94.6">15</text>
<text x="73.1" y="94.6">16</text>
<text x="104.4" y="94.6">9</text>
<text x="106.9" y="94.6">10</text>
<text x="110" y="94.6">11</text>
<text x="113" y="94.6">12</text>
<text x="116" y="94.6">13</text>
<text x="119.1" y="94.6">14</text>
<text x="122.1" y="94.6">15</text>
<text x="125.2" y="94.6">16</text>
<text x="152" y="94">90980-12490</text>
<text x="184.2" y="94.4">90980-12697</text>
<text x="51.8" y="101.5">17</text>
<text x="54.9" y="101.5">18</text>
<text x="57.9" y="101.5">19</text>
<text x="61" y="101.5">20</text>
<text x="64" y="101.5">21</text>
<text x="67" y="101.5">22</text>
<text x="70.1" y="101.5">23</text>
<text x="73.1" y="101.5">24</text>
<text x="103.8" y="101.5">17</text>
<text x="106.9" y="101.5">18</text>
<text x="110" y="101.5">19</text>
<text x="113" y="101.5">20</text>
<text x="116" y="101.5">21</text>
<text x="119.1" y="101.5">22</text>
<text x="122.1" y="101.5">23</text>
<text x="125.2" y="101.5">24</text>
<text x="51.8" y="108.4">25</text>
<text x="54.9" y="108.4">26</text>
<text x="57.9" y="108.4">27</text>
<text x="61" y="108.4">28</text>
<text x="64" y="108.4">29</text>
<text x="67" y="108.4">30</text>
<text x="70.1" y="108.4">31</text>
<text x="73.1" y="108.4">32</text>
<text x="103.8" y="108.4">25</text>
<text x="106.9" y="108.4">26</text>
<text x="110" y="108.4">27</text>
<text x="113" y="108.4">28</text>
<text x="116" y="108.4">29</text>
<text x="119.1" y="108.4">30</text>
<text x="122.1" y="108.4">31</text>
<text x="125.2" y="108.4">32</text>
<text x="56.2" y="121.7">90980-12C54</text>
<text x="108.5" y="121.7">90980-12C55</text>
<text x="16.7" y="131.3">M105</text>
<text x="48.9" y="131.3">M106</text>
<text x="81.4" y="131.3">X1</text>
<text x="109.2" y="131.3">X2</text>
<text x="145.8" y="131.3">a7</text>
<text x="16.4" y="134.9">Yellow</text>
<text x="48.5" y="134.9">Yellow</text>
<text x="79.1" y="134.9">Orange</text>
<text x="107.9" y="134.9">Black</text>
<text x="144.7" y="134.9">Gray</text>
<text x="17.1" y="146.3">2</text>
<text x="20.6" y="146.3">1</text>
<text x="48.5" y="146">1</text>
<text x="53" y="146">2</text>
<text x="80.3" y="144.2">1</text>
<text x="83.8" y="144.2">2</text>
<text x="108.1" y="144.3">1</text>
<text x="111.6" y="144.3">2</text>
<text x="139.1" y="145.8">1</text>
<text x="141.8" y="145.8">2</text>
<text x="144.5" y="145.8">3</text>
<text x="147.2" y="145.8">4</text>
<text x="149.9" y="145.8">5</text>
<text x="152.6" y="145.8">6</text>
<text x="13.1" y="159.1">90980-12697</text>
<text x="45.3" y="158.7">90980-12490</text>
<text x="140.7" y="157.7">90980-12303</text>
<text x="76.4" y="167.6">90980-12224</text>
<text x="104.2" y="167.6">90980-12219</text>
<text x="24.6" y="177.3">a8</text>
<text x="59.7" y="177.3">a9</text>
<text x="91.6" y="177.3">a10</text>
<text x="128.8" y="177.3">a11</text>
<text x="162.2" y="177.3">q1</text>
<text x="23.2" y="180.8">Black</text>
<text x="58.6" y="180.8">Gray</text>
<text x="90.8" y="180.8">Black</text>
<text x="128.2" y="180.8">Gray</text>
<text x="160.7" y="180.8">White</text>
<text x="19.1" y="191.7">1</text>
<text x="21.8" y="191.7">2</text>
<text x="24.5" y="191.7">3</text>
<text x="27.2" y="191.7">4</text>
<text x="29.9" y="191.7">5</text>
<text x="58.5" y="188.4">2</text>
<text x="62.5" y="188.4">1</text>
<text x="89.7" y="191.7">1</text>
<text x="92.4" y="191.7">2</text>
<text x="95.1" y="191.7">3</text>
<text x="126.7" y="191.7">1</text>
<text x="129.4" y="191.7">2</text>
<text x="132.1" y="191.7">3</text>
<text x="161.1" y="190.7">1</text>
<text x="164.6" y="190.7">2</text>
<text x="19.1" y="194.4">6</text>
<text x="21.8" y="194.4">7</text>
<text x="24.5" y="194.4">8</text>
<text x="27.2" y="194.4">9</text>
<text x="29.3" y="194.4">10</text>
<text x="54.8" y="198.2">90980-11155</text>
<text x="87.2" y="203.6">90980-12353</text>
<text x="124.3" y="203.6">90980-12354</text>
<text x="19.5" y="206.3">90980-12380</text>
<text x="157.2" y="209.5">90980-12452</text>
</g>
</svg>
